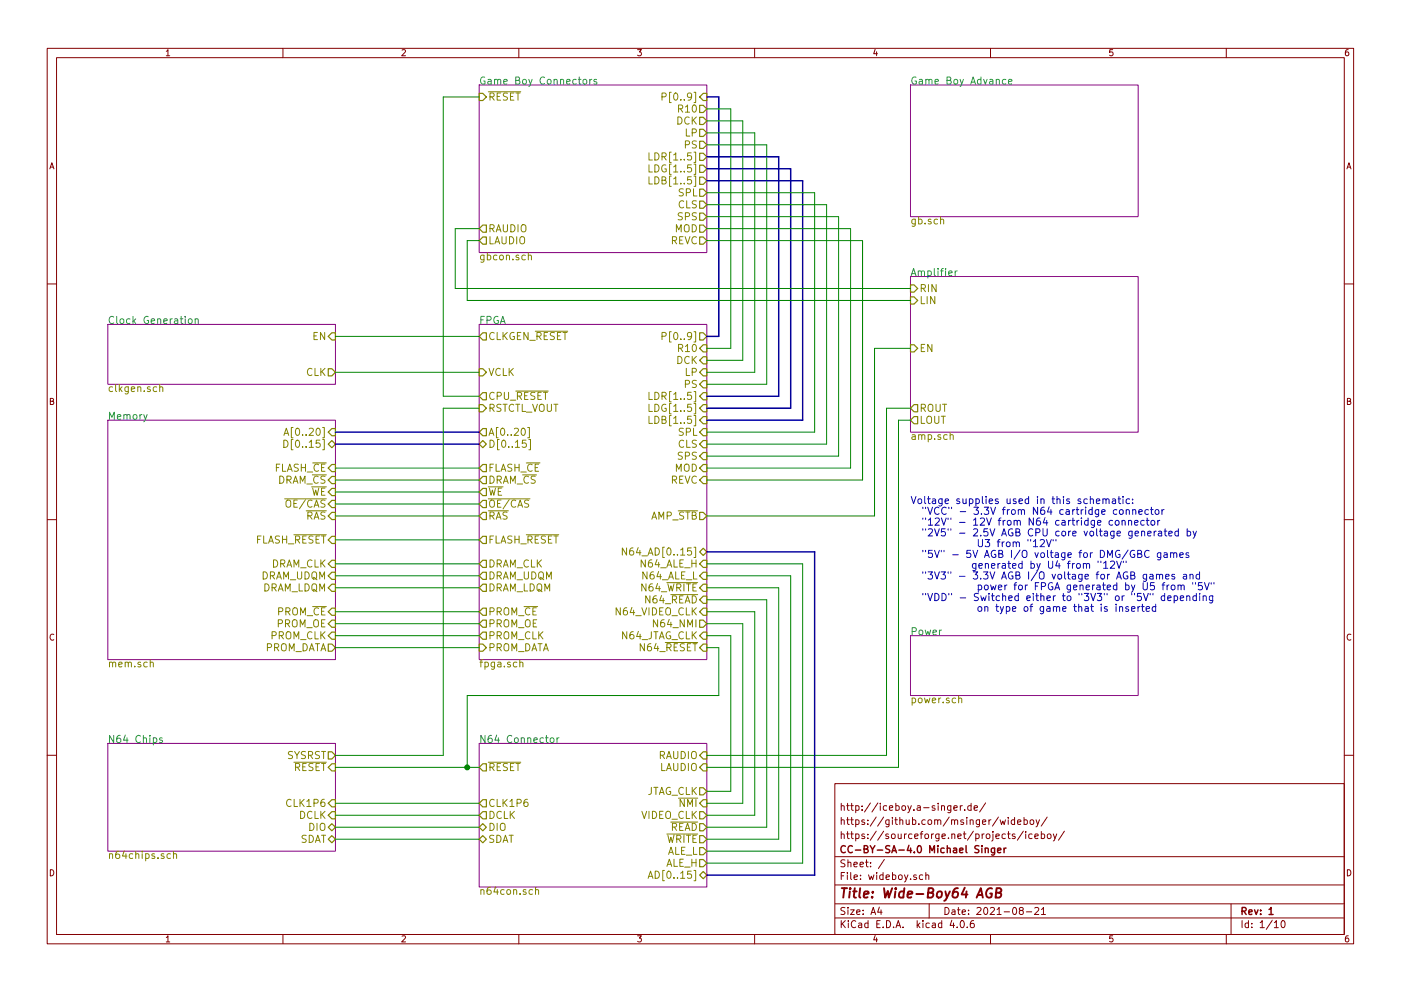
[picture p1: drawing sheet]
<svg xmlns="http://www.w3.org/2000/svg" width="297mm" height="210mm" viewBox="0 0 297 210" stroke-linecap="round" stroke-linejoin="round" font-family="sans-serif">
<g fill="none" stroke="#840000" stroke-width=".21">
<path d="M10 10.3h277v189.9h-277zM12 12.2h273v186.1h-273zM60 10.3v1.9M110 10.3v1.9M160 10.3v1.9M210 10.3v1.9M260 10.3v1.9M10 60.2h2M285 60.2h2M10 110.3h2M285 110.3h2M10 160.2h2"/>
<path d="M177 166.3h108v32h-108zM202.2 171.4l.7-.1v-.3l-.4-.1-.3 .2 .1 .8h.6M203.6 170.9v1M204 170.9l-.4 .3M204.5 171.8v.1M205.9 171l-.4-.1-.3 .3 .1 .6 .2 .1h.4M205.9 170.4v1.5M206.5 171.4l.7-.1v-.3l-.4-.1-.3 .2 .1 .8h.6M209 170.4l-1.3 1.9M212 173.9l.3 1 .3-.7 .3 .7 .3-1M213.8 173.4v.2M213.8 173.9v1"/>
<path d="M215.1 174l-.4-.1-.3 .3 .1 .6 .2 .1 .4-.1M215.1 173.4v1.5M215.2 177l-.4-.1-.2 .2 .1 .3 .5 .1v.3h-.6M215.7 174.4l.8-.1-.1-.3-.4-.1-.3 .2 .1 .7h.6M217 176.3l-1.3 2M217.1 174l.5-.1 .2 .3-.1 .6h-.6M217.1 173.4v1.5M217.5 176.4v.2M217.5 176.9v1M218.5 174.1l.2-.2 .4 .2 .1 .5-.2 .2-.3 .1-.2-.1zM218.8 177l-.4-.1-.3 .3 .1 .6 .2 .1 .4-.1M219.4 177.4l.7-.1v-.3l-.5-.1-.2 .2 .1 .7h.6"/>
<path d="M219.7 173.9l.3 1M220.4 173.9l-.5 1.4-.2 .1M220.8 177l.4-.1 .3 .3-.1 .6h-.6M220.8 176.4v1.5M222 173.3l-1.2 2M222.1 177.1l.2-.2 .5 .2v.5l-.1 .2-.4 .1-.2-.1zM223.3 176.9l.4 1M224.1 176.9l-.6 1.4-.2 .1M225.7 176.3l-1.3 2M285 160.2h2M60 198.3v1.9M110 198.3v1.9"/>
<path d="M160 198.3v1.9M177 194.8h108M177 191.8h108M177 187.8h108M177 181.8h108M186.4 192.5l-.3 1h.9M186.8 193v1M187.5 182.3l-1.3 2M195.6 185.7l-.4-.1-.3 .3 .1 .6 .2 .1 .4-.1M196.3 185.7l.2-.1 .4 .1v.9M196.3 185.1v1.5M197 191.8v3"/>
<path d="M201.8 195.2l-.4 1.1h1M202.9 196.7v.1M203.8 195.4l.1-.1a.8 .8 0 0 1 .6 .8 .8 .8 0 0 1-.6 .7 .97 .97 0 0 1-.1-1.4zM205.1 196.7v.1M206.4 195.3l-.4 .1a1.11 1.11 0 0 0-.1 1.3l.4 .1 .2-.1 .1-.5-.3-.3-.4 .1-.2 .2M210 198.3v1.9M216.4 193.2l-.3-.3 .1-.2 .2-.2 .4 .1 .2 .2-.1 .2-.5 .2-.3 .3 .1 .4 .2 .1h.3l.3-.3v-.2l-.3-.3M217.6 193.5h1.1M219.4 192.7l.6-.2 .2 .5-.9 1h.9M220.8 193l.4-.5v1.5M220.8 194h.9M260 198.3v1.9"/>
<path d="M261 191.8v6.5M270.2 195.8l.4-.5v1.5M270.2 196.8h.8M271.8 195.5l.2-.2a.8 .8 0 0 1 .5 .8 .8 .8 0 0 1-.5 .7l-.4-.5z"/>
</g>
<path d="M208.2 179.4v.2M208.2 179.9v1M208.9 179.9v1M210.9 179.9l-.1 1.4-.2 .1h-.4M212.9 179.9v1M213.3 179.9l-.4 .3M208.9 180.1l.2-.2 .4 .1v.9M210.9 180l-.5-.1-.2 .3v.6l.2 .1 .5-.1M211.5 180.4l.7-.1v-.3l-.5-.1-.2 .2 .1 .7h.6M269.1 194h.8" fill="none" stroke="#840000" stroke-width=".3"/>
<path d="M210.3 188.5a1.02 1.02 0 0 0-1.2 .7 1.02 1.02 0 0 0 .5 1.2l.6-.1 .1-.7h-.4M211.2 189.4l.9-.1a.46 .46 0 0 0 .2-.5 .46 .46 0 0 0-.3-.4h-.7l-.2 2h.7l.3-.1 .2-.5-.4-.4" fill="none" stroke="#840000" stroke-width=".41"/>
<path d="M101.6 18h48.3v35.6h-48.3zM193 18h48.3v28h-48.3zM193 58.7h48.3v33h-48.3zM22.9 68.8h48.2v12.7h-48.2zM101.6 68.8h48.3v71.1h-48.3zM22.9 89.1h48.2v50.8h-48.2zM193 134.9h48.3v12.7h-48.3zM22.9 157.7h48.2v22.9h-48.2zM101.6 157.7h48.3v30.5h-48.3z" fill="none" stroke="#840084" stroke-width=".21"/>
<g fill="none" stroke="#008484" stroke-width=".21">
<path d="M123.7 17l.2-.2 .4 .2 .1 .6-.1 .2-.4 .1-.2-.2zM125 16.8v1.1M125.5 16.8l-.5 .3M126.5 16.9l-.4-.1-.2 .3 .1 .2 .5 .1v.4h-.6M213.3 16.9l-.5-.1-.3 .3 .2 .7h.6M213.8 17.3l.8-.1-.1-.3-.5-.1-.2 .3 .1 .7h.6M202.5 57.5v1M202.9 57.5l-.4 .3M40.1 67.7l.3-.1 .3 .3v.5l-.3 .3-.5-.3zM41.4 67.8l.1-.1a.36 .36 0 0 1 .5 .2v.8M41.4 67.6v1.1M34.4 156.6l-.4-.1-.2 .3 .1 .2 .5 .1v.4h-.6"/>
<path d="M116.7 156.7l.2-.2 .5 .2v.6l-.1 .2-.4 .1-.2-.2zM118.1 156.5v1.1M118.5 156.5l-.4 .3"/>
</g>
<g fill="none" stroke="#848400" stroke-width=".21">
<path d="M103.5 19.5h6.9M137.6 32.4v1.6h.7M137.6 35v1.5h.7M137.6 37.5v1.5h.7M140.4 20.5h.7l.1-.3v-.3l-.3-.2h-.5v1.6M112 54.3l.1-.1a.36 .36 0 0 1 .6 .2v.7M112 53.6v1.5M199.4 46.7l.1-.1a.36 .36 0 0 1 .6 .1v.8M113.5 70.3h6.9M140.4 71.3h.7l.1-.3v-.3l-.3-.2h-.5v1.6M33.9 82.2v-.1a.36 .36 0 0 1 .6 .2v.8M33.9 81.6v1.5"/>
<path d="M60.2 93.4a.77 .77 0 0 1 .9 .8 .77 .77 0 0 1-.9 .7zM60.2 92.4l.5-1.5 .5 1.5M60.3 91.9h.8M109.3 83h6.9M111.5 93.4h-.7l-.1 .7 .2-.1 .6 .1 .1 .5-.3 .3-.6-.1M111.9 90.7h.3v2.2h-.3M112.1 93.2h.4v2.2h-.4M137.6 88.3v1.5h.7M137.6 85.8v1.5h.7M137.6 83.2v1.6h.7M201.4 92.4l.1-.1a.36 .36 0 0 1 .6 .2v.7M60.4 105.8h8.8"/>
<path d="M62.3 113.5h6.9M64.9 108.4h4.3M103.5 105.8h8.9M103.5 108.4h4.3M111.6 113.5h6.9M132.8 116.3v1.5l-.8-1.5v1.5M143.8 108.4h4.1M141 136.3h6.9M141.4 123.6h6.5M142.2 126.2h5.7M31.9 140.6a.36 .36 0 0 1 .6 .1v.8M110.2 140.6h.1a.36 .36 0 0 1 .6 .1v.8"/>
<path d="M203.3 148.3v-.1a.36 .36 0 0 1 .6 .1v.8M62.3 161.7h6.9M103.5 161.7h6.9M141.4 177h6.5M142.2 174.4h5.7M143.8 169.3h4.1M36.1 181.2l-.4-.1-.3 .3 .2 .7h.5M36.8 181.3l.1-.1a.36 .36 0 0 1 .5 .2v.7M36.8 180.6v1.5M113.5 188.9l.1-.1a.36 .36 0 0 1 .6 .2v.8M113.5 188.2v1.6M137.4 186.4l.5-1.6 .5 1.6"/>
<path d="M137.5 185.9h.8"/>
</g>
<g fill="none" stroke="#848400" stroke-width=".25">
<path d="M101.6 19.8h.8l.7 .8-.7 .7h-.8zM149.1 19.8h.8v1.5h-.8l-.8-.7zM148.3 32.5h.8l.8 .8-.8 .7h-.8zM148.3 35h.8l.8 .8-.8 .8h-.8zM148.3 37.6h.8l.8 .7-.8 .8h-.8zM148.3 22.3h.8l.8 .8-.8 .8h-.8zM148.3 27.4h.8l.8 .8-.8 .8h-.8zM148.3 24.9h.8l.8 .7-.8 .8h-.8zM148.3 30h.8l.8 .7-.8 .8h-.8zM101.6 48.5l.8-.8h.7v1.6h-.7zM102.4 50.3h.7v1.5h-.7l-.8-.8zM148.3 50.3h.8l.8 .7-.8 .8h-.8z"/>
<path d="M148.3 45.2h.8l.8 .8-.8 .7h-.8zM148.3 40.1h.8l.8 .8-.8 .8h-.8zM148.3 47.7h.8l.8 .8-.8 .8h-.8zM148.3 42.7h.8l.8 .7-.8 .8h-.8zM69.6 71.4l.8-.8h.7v1.5h-.7zM69.6 78.2h.8l.7 .8-.7 .8h-.8zM101.6 71.4l.8-.8h.7v1.5h-.7zM101.6 78.2h.8l.7 .8-.7 .8h-.8zM148.3 70.6h.8l.8 .8-.8 .7h-.8zM149.1 73.1h.8v1.6h-.8l-.8-.8zM149.1 78.2h.8v1.6h-.8l-.8-.8zM149.1 75.7h.8v1.5h-.8l-.8-.8z"/>
<path d="M193 60.4h.8l.8 .8-.8 .8h-.8zM193 63h.8l.8 .7-.8 .8h-.8zM193 73.1h.8l.8 .8-.8 .8h-.8zM69.6 94.2l.8-.7 .7 .7-.7 .8zM70.4 90.9h.7v1.6h-.7l-.8-.8zM70.4 98.5h.7v1.6h-.7l-.8-.8zM101.6 85.8h.8l.7 .8-.7 .8h-.8zM101.6 94.2l.8-.7 .7 .7-.7 .8zM102.4 90.9h.7v1.6h-.7l-.8-.8zM102.4 98.5h.7v1.6h-.7l-.8-.8zM102.4 83.3h.7v1.5h-.7l-.8-.7zM148.3 96.8l.8-.8h.8v1.5h-.8z"/>
<path d="M148.3 84.1l.8-.8h.8v1.5h-.8zM149.1 98.5h.8v1.6h-.8l-.8-.8zM149.1 93.5h.8v1.5h-.8l-.8-.8zM149.1 90.9h.8v1.6h-.8l-.8-.8zM149.1 88.4h.8v1.5h-.8l-.8-.8zM149.1 85.8h.8v1.6h-.8l-.8-.8zM149.1 80.8h.8v1.5h-.8l-.8-.8zM193.8 85.8h.8v1.6h-.8l-.8-.8zM193.8 88.4h.8v1.5h-.8l-.8-.8zM69.6 104.4l.8-.8h.7v1.6h-.7zM70.4 106.2h.7v1.5h-.7l-.8-.8zM70.4 101.1h.7v1.5h-.7l-.8-.8z"/>
<path d="M70.4 113.8h.7v1.5h-.7l-.8-.8zM70.4 118.9h.7v1.5h-.7l-.8-.8zM70.4 108.7h.7v1.5h-.7l-.8-.7zM102.4 113.8h.7v1.5h-.7l-.8-.8zM102.4 106.2h.7v1.5h-.7l-.8-.8zM102.4 103.6h.7v1.6h-.7l-.8-.8zM102.4 101.1h.7v1.5h-.7l-.8-.8zM102.4 118.9h.7v1.5h-.7l-.8-.8zM102.4 108.7h.7v1.5h-.7l-.8-.7zM148.3 108.7h.8l.8 .8-.8 .7h-.8zM148.3 117.1l.8-.8 .8 .8-.8 .8zM149.1 101.1h.8v1.5h-.8l-.8-.8z"/>
<path d="M149.1 118.9h.8v1.5h-.8l-.8-.8zM69.6 129.8l.8-.8h.7v1.6h-.7zM69.6 134.9l.8-.8h.7v1.5h-.7zM69.6 136.6h.8l.7 .8-.7 .8h-.8zM70.4 121.4h.7v1.5h-.7l-.8-.7zM70.4 123.9h.7v1.6h-.7l-.8-.8zM70.4 131.6h.7v1.5h-.7l-.8-.8zM101.6 134.9l.8-.8h.7v1.5h-.7zM101.6 129.8l.8-.8h.7v1.6h-.7zM101.6 136.6h.8l.7 .8-.7 .8h-.8zM102.4 131.6h.7v1.5h-.7l-.8-.8zM102.4 123.9h.7v1.6h-.7l-.8-.8z"/>
<path d="M102.4 121.4h.7v1.5h-.7l-.8-.7zM148.3 124.7l.8-.8h.8v1.6h-.8zM148.3 134.9l.8-.8h.8v1.5h-.8zM148.3 131.6h.8l.8 .7-.8 .8h-.8zM149.1 126.5h.8v1.5h-.8l-.8-.8zM149.1 121.4h.8v1.5h-.8l-.8-.7zM149.1 136.6h.8v1.6h-.8l-.8-.8zM149.1 129h.8v1.6h-.8l-.8-.8zM69.6 159.5h.8l.7 .8-.7 .7h-.8zM149.1 159.5h.8v1.5h-.8l-.8-.7zM69.6 170.4l.8-.7h.7v1.5h-.7zM69.6 178l.8-.7 .7 .7-.7 .8z"/>
<path d="M69.6 173l.8-.8h.7v1.5h-.7zM69.6 175.5l.8-.8 .7 .8-.7 .8zM70.4 162h.7v1.6h-.7l-.8-.8zM101.6 175.5l.8-.8 .7 .8-.7 .8zM101.6 178l.8-.7 .7 .7-.7 .8zM102.4 162h.7v1.6h-.7l-.8-.8zM102.4 172.2h.7v1.5h-.7l-.8-.7zM102.4 169.7h.7v1.5h-.7l-.8-.8zM148.3 172.2h.8l.8 .8-.8 .7h-.8zM148.3 170.4l.8-.7h.8v1.5h-.8zM148.3 167.1h.8l.8 .8-.8 .8h-.8zM148.3 174.7h.8l.8 .8-.8 .8h-.8z"/>
<path d="M148.3 177.3h.8l.8 .7-.8 .8h-.8zM148.3 179.8h.8l.8 .8-.8 .8h-.8zM149.1 162h.8v1.6h-.8l-.8-.8zM148.3 185.7l.8-.8 .8 .8-.8 .7zM148.3 182.4h.8l.8 .7-.8 .8h-.8z"/>
</g>
<path d="M149.9 20.6h2.5v50.8h-2.5M149.9 33.3h15.2v50.8h-15.2M149.9 35.8h17.7v50.8h-17.7M149.9 38.3h20.3v50.8h-20.3M71.1 91.7h30.5M71.1 94.2h30.5M149.9 117.1h22.8v68.6h-22.8" fill="none" stroke="#000084" stroke-width=".3"/>
<g fill="none" stroke="#008400" stroke-width=".21">
<path d="M101.6 20.6h-7.6v63.5h7.6M149.9 23.1h5v50.8h-5M149.9 25.6h7.6v50.8h-7.6M149.9 28.2h10.1v50.8h-10.1M149.9 30.7h12.7v50.8h-12.7M101.6 48.5h-5.1v12.7h96.5M101.6 51h-2.5v12.7h93.9M149.9 40.9h22.8v50.8h-22.8M149.9 43.4h25.4v50.8h-25.4M149.9 46h27.9v50.8h-27.9M149.9 48.5h30.4v50.8h-30.4M149.9 51h33v50.8h-33"/>
<path d="M71.1 79h30.5M71.1 71.4h30.5M193 73.9h-7.6v35.6h-35.5M71.1 99.3h30.5M101.6 86.6h-7.6v73.7h-22.9M193 89.1h-2.5v73.7h-40.6M193 86.6h-5v73.7h-38.1M71.1 101.8h30.5M71.1 109.5h30.5M71.1 104.4h30.5M71.1 106.9h30.5M71.1 114.5h30.5"/>
<path d="M71.1 119.6h30.5M149.9 119.6h20.3v63.5h-20.3M71.1 122.2h30.5M71.1 124.7h30.5M71.1 129.8h30.5M71.1 132.3h30.5M71.1 134.9h30.5M71.1 137.4h30.5M149.9 134.9h5v33h-5M149.9 132.3h7.6v38.1h-7.6M149.9 129.8h10.1v43.2h-10.1M149.9 127.2h12.7v48.3h-12.7"/>
<path d="M149.9 137.4h2.5v10.2h-53.3v15.2M149.9 122.2h17.7v58.4h-17.7M149.9 124.7h15.2v53.3h-15.2M71.1 162.8h30.5M71.1 170.4h30.5M71.1 173h30.5M71.1 175.5h30.5M71.1 178h30.5"/>
</g>
<circle cx="99.1" cy="162.8" r=".51" fill="#008400" stroke="#008400" stroke-width=".25"/>
<g fill="none" stroke="#0000c2" stroke-width=".21">
<path d="M207.4 114.5v1.2l.3 .3h.3l.3-.3v-1.2M208.9 114.5h.9l-.5 .6 .5 .2v.5l-.3 .2-.6-.2M211.4 115h.6M212 114.5l-.4 .2v1.3M212.5 115v1M212.9 115l-.4 .3M213.4 115.1l.3-.1 .4 .1 .1 .6-.2 .2-.3 .1-.3-.2zM214.8 115.1h.1a.36 .36 0 0 1 .6 .1v.8M214.8 115v1M215.5 115.2a.35 .35 0 0 1 .3-.2 .35 .35 0 0 1 .3 .2v.8M219.1 114.9l.5-.4v1.5M219.1 116h.9"/>
<path d="M220.5 114.6l.6-.1 .3 .4-.9 1.1h.9M221.9 114.5l.5 1.5 .5-1.5M226.9 119l-.4 .3v1.3M227.4 119.6v1M227.8 119.6l-.4 .3M228.3 119.7l.2-.1 .5 .1 .1 .6-.2 .2-.4 .1-.2-.2zM229.7 119.7l.1-.1a.36 .36 0 0 1 .6 .2v.8M229.7 119.6v1M230.4 119.8a.35 .35 0 0 1 .3-.3 .35 .35 0 0 1 .3 .3v.8M231.2 106v-.1a.36 .36 0 0 1 .6 .2v.8M232.5 106.3l.7-.1-.1-.3-.4-.1-.2 .3v.7h.6M233.8 106l.1-.1a.36 .36 0 0 1 .6 .2v.8"/>
<path d="M233.8 105.8v1.1M234 119.5l.4-.5v1.6M234.5 106.1a.35 .35 0 0 1 .3-.3 .35 .35 0 0 1 .4 .3v.8M235.4 119.2l.6-.2 .3 .5-.9 1.1h.9M235.9 105.9h.5l.1 1M235.9 110.5l-.4-.1-.3 .3 .1 .6h.6M236.5 106.2l-.6 .1a.3 .3 0 0 0 .1 .6l.5-.1M236.5 110.6l.3-.2 .4 .2 .1 .5-.2 .2-.3 .1-.3-.1zM236.8 119l.5 1.6 .5-1.6M236.8 108.2l-.5-.1-.3 .3 .2 .7h.6M237 105.8h.6M237.2 105.3v1.3l.4 .3"/>
<path d="M237.4 108.3l.2-.2 .5 .2 .1 .6-.2 .2h-.4l-.2-.1zM237.9 110.6l.1-.1a.36 .36 0 0 1 .6 .1v.8M237.9 110.4v1M238.1 105.3v.2M238.1 105.8v1.1M238.8 108.3l.1-.1a.36 .36 0 0 1 .5 .2v.7M238.8 108.1v1M239.3 110.6v-.1a.36 .36 0 0 1 .6 .1v.8M239.3 110.4v1M239.5 105.9l-.4-.1-.3 .3 .1 .7h.6M240.1 106.7v.2M240.1 105.9v.2"/>
<path d="M240.2 108.3v-.1a.36 .36 0 0 1 .6 .2v.7M240.2 108.1v1M240.5 116.8a.71 .71 0 0 0-.9 .7 .71 .71 0 0 0 .9 .7l.1-.6h-.3M240.6 110.9l.7-.1-.1-.3-.4-.1-.2 .2v.7h.6M241.2 117.5l.7-.1 .1-.2v-.3l-.8-.1v1.5h.6l.3-.3v-.2l-.4-.3M241.5 108.6l.7-.1-.1-.3-.4-.1-.2 .3v.7h.6M242 112.8h.1a.36 .36 0 0 1 .6 .1v.8M242 112.7v1M242.6 110.5l-.4-.1-.3 .3 .1 .6h.6M243 110.4h.6M243.2 109.9v1.3l.4 .2M243.3 113.2l.8-.2-.1-.2-.4-.1-.3 .2 .1 .7h.6"/>
<path d="M243.5 108.2l-.4-.1-.4 .3 .2 .7h.6M243.6 116.9a.72 .72 0 0 0-1 .5 .72 .72 0 0 0 .7 .9l.3-.2M243.9 108.1h.6M244.1 110.6l.2-.2 .5 .2v.5l-.1 .2-.4 .1-.2-.1zM244.1 107.6v1.3l.4 .2M244.7 112.7v1M245 108.3l.2-.2 .4 .2 .1 .6-.1 .2h-.4l-.2-.1zM245.1 112.7l-.4 .3M245.5 110.4v1M245.6 112.8h.6l.1 .9M245.9 110.4l-.4 .3M246.1 117.3v1.2l-.3 .3-.4-.1"/>
<path d="M246.1 117.3h-.4l-.3 .3 .1 .6h.6M246.3 113l-.7 .2a.3 .3 0 0 0 .2 .5l.5-.1M246.4 108.1v1M246.8 108.1l-.4 .3M246.8 117.3h.6l.1 1M246.8 112.7h.6M247 112.2v1.3l.4 .2M247.5 117.6l-.7 .2a.3 .3 0 0 0 .2 .5l.5-.1M247.8 113.2l.7-.2v-.2l-.5-.1-.2 .2 .1 .7h.6M248.2 117.4l.1-.1a.36 .36 0 0 1 .5 .2v.8M248.2 117.3v1M248.8 117.5a.35 .35 0 0 1 .4-.2 .35 .35 0 0 1 .3 .2v.8"/>
<path d="M249.8 112.8l-.4-.1-.3 .3 .2 .6h.5M249.8 112.2v1.5M250.1 117.8l.8-.2-.1-.3h-.4l-.3 .2 .1 .7h.6M251.7 112.8l.4-.1 .4 .3-.2 .6h-.6M251.7 112.2v1.5M252 117.3h-.3l-.3 .2 .1 .2 .5 .2v.3h-.6M253 112.7l.3 1M253.7 112.7l-.5 1.4-.2 .1M230.1 128.8h.6v.9M230.7 129.1l-.6 .1a.3 .3 0 0 0 .1 .5l.5-.1M231.4 128.2v1.3l.4 .2M233.5 128.7v1"/>
<path d="M234 120.6h.9M234.7 128.8l-.3-.1-.3 .2 .1 .2 .5 .2v.3h-.6M236.6 128.7v1M237.4 128.8a.36 .36 0 0 1 .6 .1v.8M237.4 128.7v1M239.2 128.8l-.3-.1-.2 .2v.2l.5 .2v.3h-.5M239.9 129.2l.7-.1v-.3l-.5-.1-.2 .2 .1 .7h.6M241.3 128.7v1M241.7 128.7l-.4 .3M242.2 128.2v1.3l.4 .2M242.4 123.6v1.3l.3 .2h.3l.3-.2v-1.3M242.4 125.9l.6 1.5 .5-1.5"/>
<path d="M243 129.2l.7-.1v-.3l-.5-.1-.2 .2 .1 .7h.6M243.1 121.8v1.3l-.3 .3-.4-.1M243.1 121.9l-.4-.1-.3 .3 .1 .7h.6M243.8 121.9h.6l.1 1M243.9 125.9v.3M244.4 125.9v.3M244.5 122.2l-.7 .1a.32 .32 0 0 0 .2 .6l.5-.1M244.7 123.6h-.7l-.1 .8 .2-.2 .5 .1 .2 .6-.3 .2-.6-.1M245 128.8l-.4-.1-.3 .3 .1 .6h.6M245 128.2v1.5M245.2 122l.1-.1a.36 .36 0 0 1 .5 .2v.8M245.2 121.8v1.1"/>
<path d="M245.8 122.1a.35 .35 0 0 1 .4-.3 .35 .35 0 0 1 .3 .3v.8M246.4 124.1h.6M246.9 126.5l-.4-.1-.3 .3 .2 .6h.5M246.9 125.9v1.5M247 123.6l-.4 .2v1.3M247.1 122.3l.8-.1-.1-.3-.4-.1-.3 .3 .1 .7h.6M247.4 124.1v1M247.6 126.9l.7-.1-.1-.3-.4-.1-.2 .2v.7h.6M247.9 124.1l-.5 .3M248.4 124.3l.2-.2 .4 .2 .1 .6-.1 .2h-.4l-.2-.1zM248.9 126.5l.5-.1 .3 .3-.2 .6h-.6M248.9 126.4v1.5"/>
<path d="M249 121.9l-.3-.1-.3 .3 .1 .2 .5 .1v.4h-.6M249.8 124.3v-.1a.36 .36 0 0 1 .6 .2v.7M249.8 124.1v1M250.2 126.9l.8-.1-.1-.3-.4-.1-.3 .2 .1 .7h.6M250.4 124.4a.35 .35 0 0 1 .3-.3 .35 .35 0 0 1 .4 .3v.7M250.9 121.9h.6l.1 1M251.6 122.2l-.7 .1a.32 .32 0 0 0 .2 .6l.5-.1M251.6 126.6l.1-.1a.36 .36 0 0 1 .6 .1v.8M251.6 126.4v1M252.3 122l.1-.1a.36 .36 0 0 1 .6 .2v.8M252.3 121.8v1.1M252.9 123.6v.3"/>
<path d="M253.5 123.6v.3M253.6 126.5l-.4-.1-.3 .3 .2 .6h.5M253.6 125.9v1.5M254.3 121.9l-.4-.1-.3 .3 .1 .7h.6M254.3 121.3v1.6M254.4 125.9v.2M254.4 126.4v1M254.9 123.6h-.8v.8l.2-.2 .5 .1 .1 .6-.3 .2-.5-.1M255.1 126.6l.1-.1a.36 .36 0 0 1 .6 .1v.8M255.1 126.4v1M255.4 123.6l.5 1.5 .5-1.5M256.8 123.6v.3"/>
<path d="M257.1 126.4v1.3l-.3 .2h-.3M257.1 126.5l-.4-.1-.3 .3 .1 .6h.6M257.4 123.6v.3"/>
</g>
<text font-size="2.8" fill="#840000" x="178" y="190.5">Title: Wide-Boy64 AGB</text>
<g font-size="2.1" fill="#008484">
<text x="101.6" y="17.9">Game Boy Connectors</text>
<text x="193" y="17.9">Game Boy Advance</text>
<text x="193" y="58.6">Amplifier</text>
<text x="22.9" y="68.7">Clock Generation</text>
<text x="101.6" y="68.7">FPGA</text>
<text x="22.9" y="89">Memory</text>
<text x="193" y="134.8">Power</text>
<text x="22.9" y="157.6">N64 Chips</text>
<text x="101.6" y="157.6">N64 Connector</text>
</g>
<g font-size="2.1" fill="#848400">
<text x="103.5" y="21.3">RESET</text>
<text x="141.6" y="21.3">P[0..9]</text>
<text x="144" y="23.9">R10</text>
<text x="143.3" y="26.4">DCK</text>
<text x="145.2" y="29">LP</text>
<text x="138.6" y="34">LDR[1..5]</text>
<text x="145.1" y="31.5">PS</text>
<text x="138.5" y="36.6">LDG[1..5]</text>
<text x="138.6" y="39.1">LDB[1..5]</text>
<text x="143.8" y="41.7">SPL</text>
<text x="143.7" y="46.7">SPS</text>
<text x="143.7" y="44.2">CLS</text>
<text x="193" y="47.6">gb.sch</text>
<text x="103.5" y="49.3">RAUDIO</text>
<text x="103.5" y="51.8">LAUDIO</text>
<text x="142" y="51.8">REVC</text>
<text x="143" y="49.3">MOD</text>
<text x="101.6" y="55.2">gbcon.sch</text>
<text x="195" y="62">RIN</text>
<text x="195" y="64.5">LIN</text>
<text x="66.2" y="72.1">EN</text>
<text x="103.5" y="72.1">CLKGEN_RESET</text>
<text x="141.6" y="72.1">P[0..9]</text>
<text x="143.3" y="77.2">DCK</text>
<text x="144" y="74.7">R10</text>
<text x="195" y="74.7">EN</text>
<text x="22.9" y="83.2">clkgen.sch</text>
<text x="64.8" y="79.8">CLK</text>
<text x="103.5" y="79.8">VCLK</text>
<text x="145.1" y="82.3">PS</text>
<text x="145.2" y="79.8">LP</text>
<text x="103.5" y="87.4">RSTCTL_VOUT</text>
<text x="103.5" y="84.8">CPU_RESET</text>
<text x="138.5" y="87.4">LDG[1..5]</text>
<text x="138.6" y="89.9">LDB[1..5]</text>
<text x="138.6" y="84.8">LDR[1..5]</text>
<text x="195" y="87.4">ROUT</text>
<text x="195" y="89.9">LOUT</text>
<text x="61.5" y="92.5">A[0..20]</text>
<text x="61.5" y="95">D[0..15]</text>
<text x="103.5" y="92.5">A[0..20]</text>
<text x="103.5" y="95">D[0..15]</text>
<text x="143.7" y="95">CLS</text>
<text x="143.8" y="92.5">SPL</text>
<text x="193" y="93.3">amp.sch</text>
<text x="58" y="100.1">FLASH_CE</text>
<text x="103.5" y="100.1">FLASH_CE</text>
<text x="143" y="100.1">MOD</text>
<text x="143.7" y="97.5">SPS</text>
<text x="58.7" y="102.6">DRAM_CS</text>
<text x="61.1" y="107.7">OE/CAS</text>
<text x="65.8" y="105.2">WE</text>
<text x="103.5" y="107.7">OE/CAS</text>
<text x="103.5" y="105.2">WE</text>
<text x="103.5" y="102.6">DRAM_CS</text>
<text x="142" y="102.6">REVC</text>
<text x="64.7" y="110.2">RAS</text>
<text x="103.5" y="110.2">RAS</text>
<text x="137.8" y="110.2">AMP_STB</text>
<text x="53.8" y="115.3">FLASH_RESET</text>
<text x="103.5" y="115.3">FLASH_RESET</text>
<text x="133.7" y="117.9">N64_AD[0..15]</text>
<text x="55.2" y="122.9">DRAM_UDQM</text>
<text x="55.4" y="125.5">DRAM_LDQM</text>
<text x="57.3" y="120.4">DRAM_CLK</text>
<text x="103.5" y="120.4">DRAM_CLK</text>
<text x="103.5" y="125.5">DRAM_LDQM</text>
<text x="103.5" y="122.9">DRAM_UDQM</text>
<text x="135.9" y="120.4">N64_ALE_H</text>
<text x="136" y="125.5">N64_WRITE</text>
<text x="136.1" y="122.9">N64_ALE_L</text>
<text x="58.7" y="130.6">PROM_CE</text>
<text x="103.5" y="130.6">PROM_CE</text>
<text x="130.7" y="130.6">N64_VIDEO_CLK</text>
<text x="136.9" y="128">N64_READ</text>
<text x="57.3" y="135.6">PROM_CLK</text>
<text x="58.6" y="133.1">PROM_OE</text>
<text x="103.5" y="135.6">PROM_CLK</text>
<text x="103.5" y="133.1">PROM_OE</text>
<text x="131.6" y="135.6">N64_JTAG_CLK</text>
<text x="139" y="133.1">N64_NMI</text>
<text x="22.9" y="141.6">mem.sch</text>
<text x="55.8" y="138.2">PROM_DATA</text>
<text x="101.6" y="141.6">fpga.sch</text>
<text x="103.5" y="138.2">PROM_DATA</text>
<text x="135.8" y="138.2">N64_RESET</text>
<text x="193" y="149.2">power.sch</text>
<text x="60.7" y="161">SYSRST</text>
<text x="139.5" y="161">RAUDIO</text>
<text x="62.1" y="163.6">RESET</text>
<text x="103.5" y="163.6">RESET</text>
<text x="139.8" y="163.6">LAUDIO</text>
<text x="61.1" y="171.2">CLK1P6</text>
<text x="63.3" y="173.7">DCLK</text>
<text x="103.5" y="173.7">DCLK</text>
<text x="103.5" y="171.2">CLK1P6</text>
<text x="135.8" y="173.7">VIDEO_CLK</text>
<text x="136.7" y="168.7">JTAG_CLK</text>
<text x="144" y="171.2">NMI</text>
<text x="63.4" y="178.8">SDAT</text>
<text x="65.4" y="176.3">DIO</text>
<text x="103.5" y="176.3">DIO</text>
<text x="103.5" y="178.8">SDAT</text>
<text x="141.1" y="178.8">WRITE</text>
<text x="141.9" y="176.3">READ</text>
<text x="22.9" y="182.2">n64chips.sch</text>
<text x="141" y="183.9">ALE_H</text>
<text x="141.2" y="181.4">ALE_L</text>
<text x="101.6" y="189.8">n64con.sch</text>
<text x="138.7" y="186.4">AD[0..15]</text>
</g>
<g font-size="2.1" fill="#0000c2">
<text x="193" y="106.9">Voltage supplies used in this schematic:</text>
<text x="194.2" y="109.2">&quot;VCC&quot; - 3.3V from N64 cartridge connector</text>
<text x="194.2" y="111.5">&quot;12V&quot; - 12V from N64 cartridge connector</text>
<text x="194.2" y="113.8">&quot;2V5&quot; - 2.5V AGB CPU core voltage generated by</text>
<text x="194.2" y="118.4">&quot;5V&quot; - 5V AGB I/O voltage for DMG/GBC games</text>
<text x="194.2" y="122.9">&quot;3V3&quot; - 3.3V AGB I/O voltage for AGB games and</text>
<text x="199.5" y="120.6">generated by U4 from &quot;12V&quot;</text>
<text x="200.1" y="125.2">power for FPGA generated by U5 from &quot;5V&quot;</text>
<text x="194.2" y="127.5">&quot;VDD&quot; - Switched either to &quot;3V3&quot; or &quot;5V&quot; depending</text>
<text x="200.1" y="129.8">on type of game that is inserted</text>
</g>
<g font-size="2.1" fill="#840000">
<text x="178" y="172">http://iceboy.a-singer.de/</text>
<text x="178" y="178">https://sourceforge.net/projects/iceboy/</text>
<text x="178" y="175">https://github.com/msinger/wideboy/</text>
<text x="178" y="184">Sheet: /</text>
<text x="178" y="181">CC-BY-SA-4.0 Michael Singer</text>
<text x="178" y="186.7">File: wideboy.sch</text>
<text x="178" y="196.9">KiCad E.D.A. kicad 4.0.6</text>
<text x="178" y="194.1">Size: A4</text>
<text x="200" y="194.1">Date: 2021-08-21</text>
<text x="263" y="194.1">Rev: 1</text>
<text x="263" y="196.9">Id: 1/10</text>
</g>
<g font-size="1.8" fill="#840000">
<text x="35" y="11.9">1</text>
<text x="85" y="11.9">2</text>
<text x="135" y="11.9">3</text>
<text x="185" y="11.9">4</text>
<text x="235" y="11.9">5</text>
<text x="285" y="11.9">6</text>
<text x="10.4" y="35.9">A</text>
<text x="285.4" y="35.9">A</text>
<text x="10.4" y="85.9">B</text>
<text x="285.4" y="85.9">B</text>
<text x="10.4" y="135.9">C</text>
<text x="285.4" y="135.9">C</text>
<text x="10.4" y="185.9">D</text>
<text x="285.4" y="185.9">D</text>
<text x="35" y="199.9">1</text>
<text x="85" y="199.9">2</text>
<text x="135" y="199.9">3</text>
<text x="185" y="199.9">4</text>
<text x="235" y="199.9">5</text>
<text x="285" y="199.9">6</text>
</g>
</svg>
